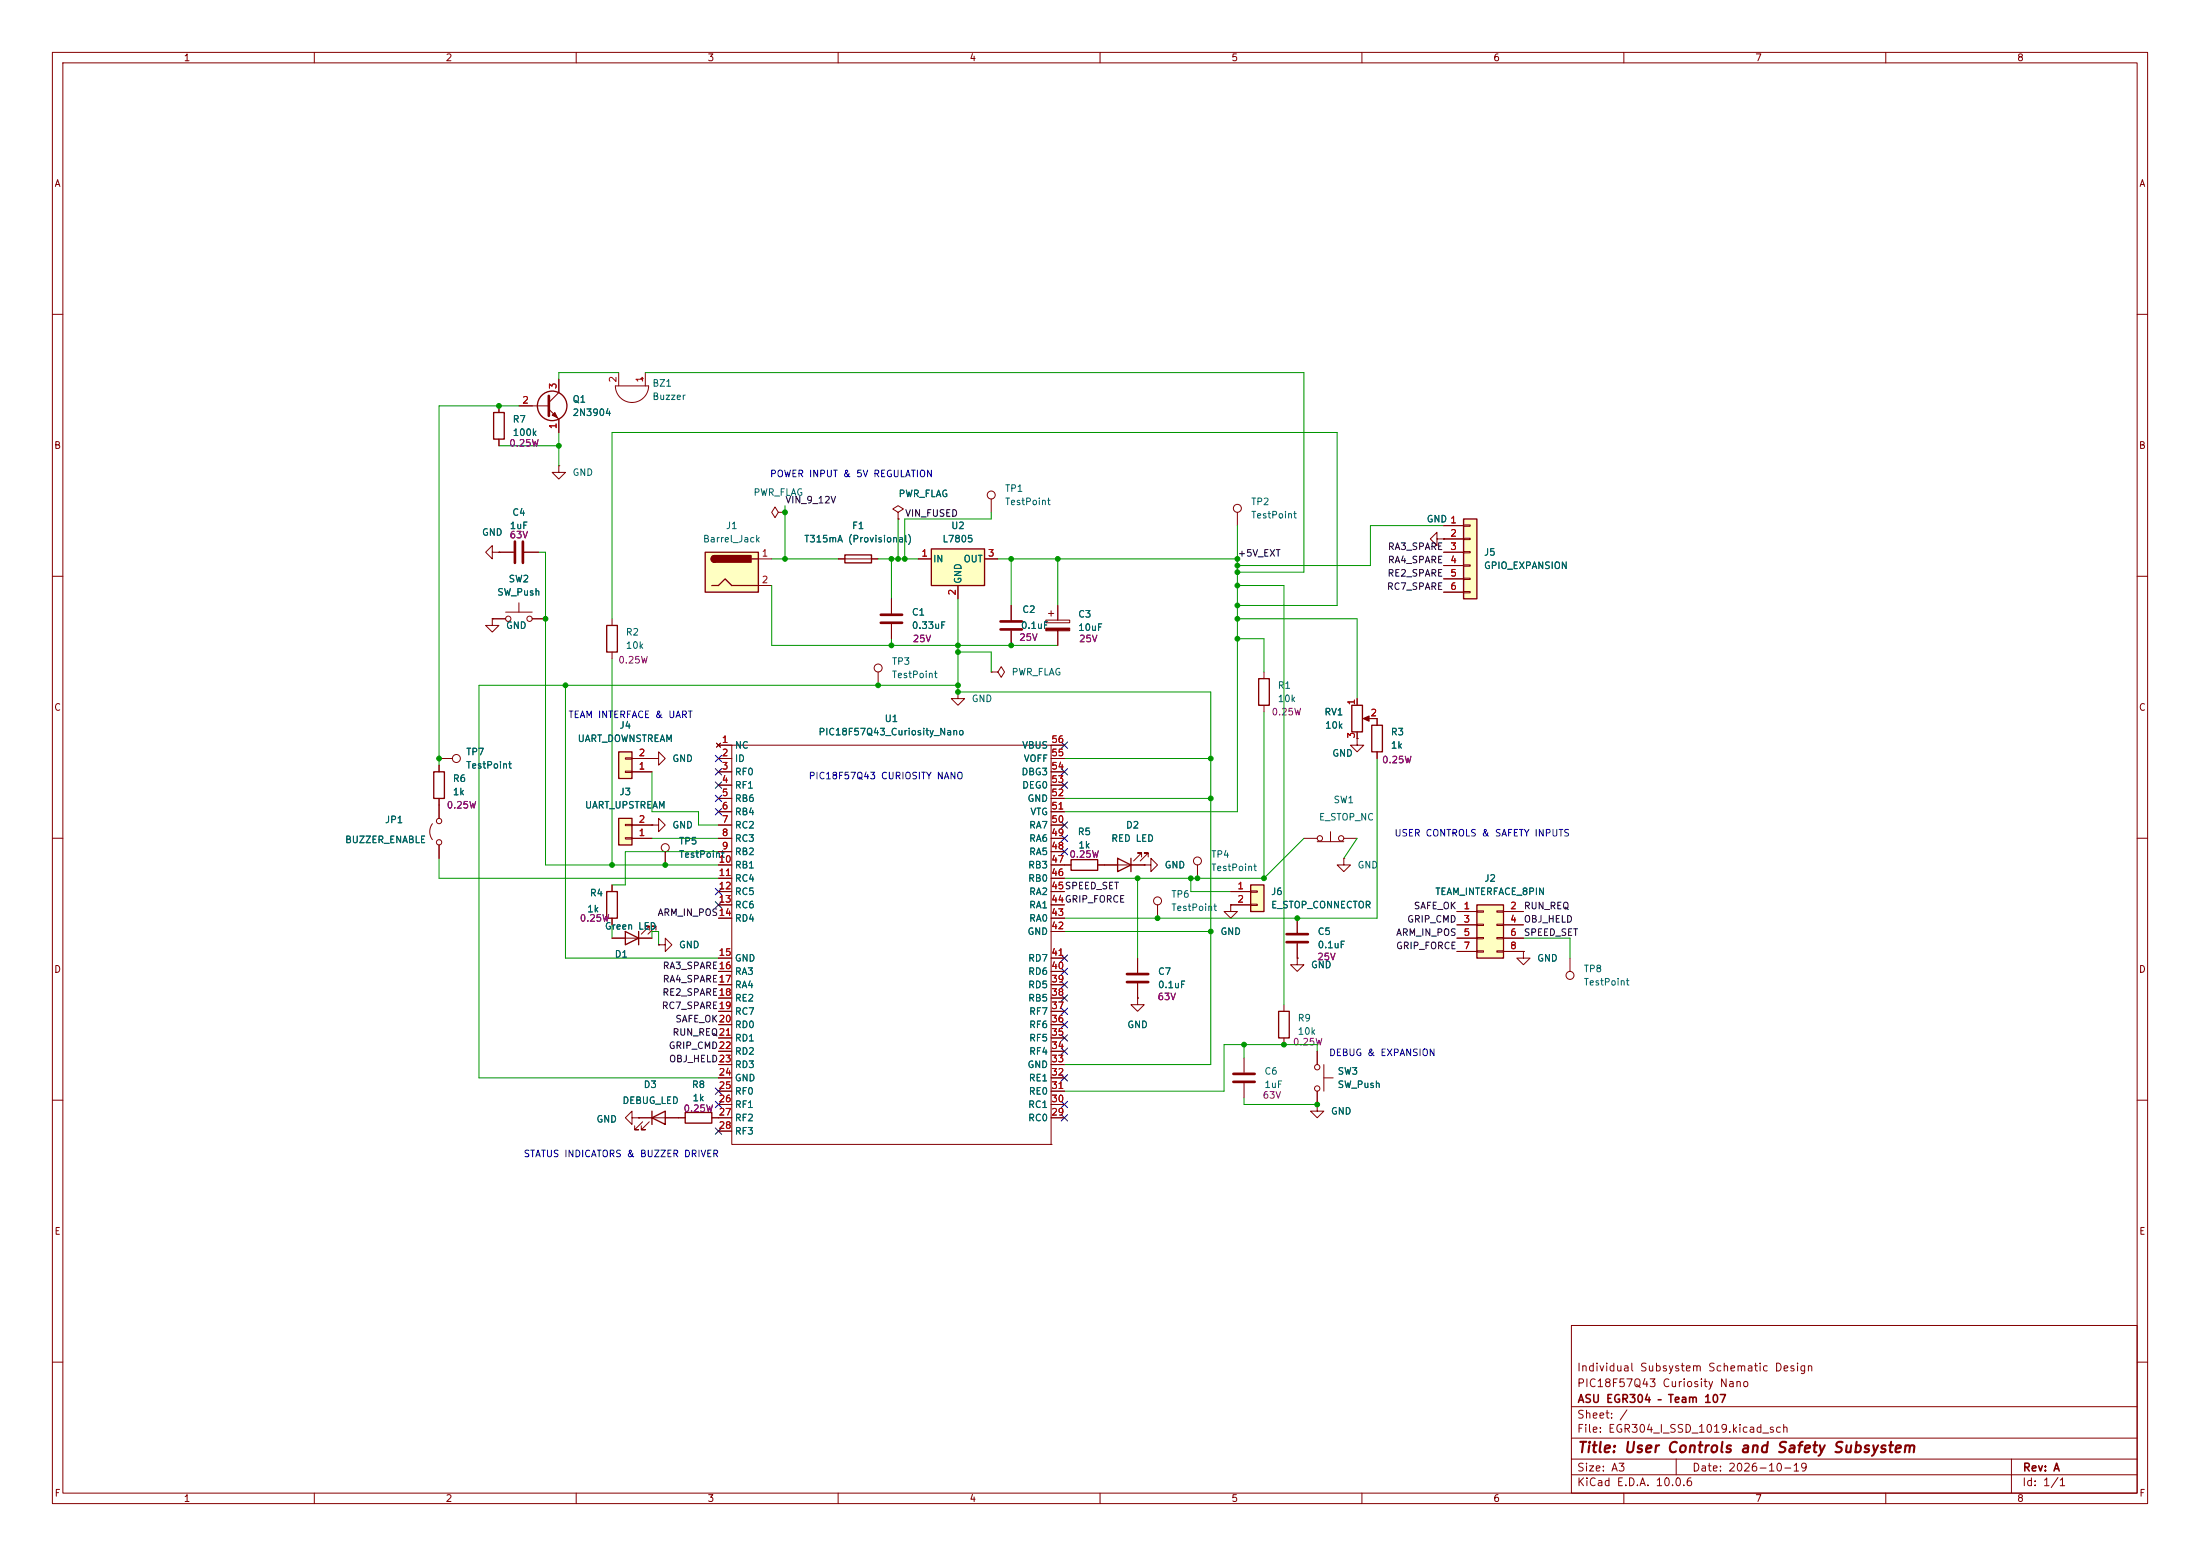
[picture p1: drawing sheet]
<svg xmlns="http://www.w3.org/2000/svg" width="420mm" height="297mm" viewBox="0 0 420 297" stroke-linecap="round" stroke-linejoin="round" font-family="sans-serif">
<g fill="none" stroke="#840000" stroke-width=".19">
<path d="M10 10h400v277h-400zM12 12h396v273h-396zM60 10v2M110 10v2M160 10v2M210 10v2M260 10v2M310 10v2M360 10v2M10 60h2M95.2 77.5v1.2M99.1 77.5h5.7"/>
<path d="M104.8 78.1l1.9 1.9v2.6M106.7 72.4v2.5l-1.9 1.9M117.5 73.7h6.3a3.2 3.2 0 0 1-3.2 3.1 3.2 3.2 0 0 1-3.1-3.1zM118.1 71.1v2.6M122.3 72.3h.5M122.6 72v.5M123.2 71.1v2.6M408 60h2M95.2 83.8v1.3M106.7 88.9v1.3h1.2l-1.2 1.2-1.3-1.2h1.3M106.7 88.9h.1M171.4 97.8l1.1-.6-1.1-.7-1 .7 1 .6v1.3"/>
<path d="M171.4 99.1h.1M189.2 95.3v2.5M236.2 97.8v2.5M10 110h2M94 105.4v-1.3l-1.3 1.3 1.3 1.3v-1.3h1.2M94 118.1v1.3h1.2l-1.2 1.3-1.3-1.3h1.3M94 118.1h.1M94 118.1h2.5M95.2 105.4h.1M96.5 116.8h5.1M99.1 115.1v1.7M101.6 118.1h2.5"/>
<path d="M160 106.7h7.6M170.2 114.3v2.8M170.2 119.1v2.8M193 115.6v2.8M408 110h2M167.6 128.3v2.5M182.9 132.1v1.3h1.2l-1.2 1.2-1.3-1.2h1.3M182.9 132.1h.1M193 120.4v2.8M241.3 128.3v1.2M241.3 134.6v1.3M259.1 133.4v1.2"/>
<path d="M259.1 139.7v1.3M260.6 137.2h2.3v1.2M10 160h2M82.5 157.2a2.54 2.54 0 0 0 0 3.1M83.8 144.8h2.6M83.8 146.1v1.2M83.8 152.4v3.8M124.5 157.5h1.2v-1.3l1.3 1.3-1.3 1.3v-1.3M124.5 157.5h.1M136.8 141.9l.7 .7M137.2 142.2h2.5M137.2 144.8h2.5"/>
<path d="M137.2 147.3h2.5M137.2 149.9h2.5M137.2 152.4h2.5M137.2 154.9h2.5M137.2 157.5h2.5M137.5 141.9l-.7 .7M139.7 142.2h61v76.2h-61zM200.7 142.2h2.5M200.7 144.8h2.5M200.7 147.3h2.5M200.7 149.9h2.5M200.7 152.4h2.5"/>
<path d="M200.7 154.9h2.5M200.7 157.5h2.5M259.1 141v1.2h1.2l-1.2 1.3-1.3-1.3h1.3M259.1 141h.1M262.9 143.5v1.3M408 160h2M83.8 161.3v2.5M116.8 179.1h7.7M124 177.5v-.7h-.8h.8l-1.6 1.5M125.2 177.5v-.7h-.7h.7l-1.5 1.5M137.2 160h2.5M137.2 162.6h2.5"/>
<path d="M137.2 165.1h2.5M137.2 167.6h2.5M137.2 170.2h2.5M137.2 172.7h2.5M137.2 175.3h2.5M200.7 160h2.5M200.7 162.6h2.5M200.7 165.1h2.5M200.7 167.6h2.5M200.7 170.2h2.5M200.7 172.7h2.5M200.7 175.3h2.5"/>
<path d="M200.7 177.8h2.5M234.9 172.7v1.3h1.3l-1.3 1.3-1.2-1.3h1.2M234.9 172.7h.1M125.7 180.3h1.3v-1.2l1.3 1.2-1.3 1.3v-1.3M125.7 180.3h.1M137.2 182.9h2.5M137.2 185.4h2.5M137.2 188h2.5M137.2 190.5h2.5M137.2 193h2.5M137.2 195.6h2.5M137.2 198.1h2.5"/>
<path d="M200.7 182.9h2.5M200.7 185.4h2.5M200.7 188h2.5M200.7 190.5h2.5M200.7 193h2.5M200.7 195.6h2.5M200.7 198.1h2.5M299.7 182.9v2.5M10 210h2M120.6 213.4v-1.3l-1.2 1.3 1.2 1.2v-1.2h1.3M121.9 213.4h.1M137.2 200.7h2.5"/>
<path d="M137.2 203.2h2.5M137.2 205.7h2.5M137.2 208.3h2.5M137.2 210.8h2.5M137.2 213.4h2.5M137.2 215.9h2.5M200.7 218.4h.1M200.7 200.7h2.5M200.7 203.2h2.5M200.7 205.7h2.5M200.7 208.3h2.5M200.7 210.8h2.5"/>
<path d="M200.7 213.4h2.5M408 210h2M300 253h108v32h-108zM10 260h2M300 278.5h108M300 274.5h108M300 268.5h108M320 278.5v3M384 278.5v6.5M408 260h2M60 285v2M110 285v2"/>
<path d="M160 285v2M210 285v2M260 285v2M300 281.5h108M310 285v2M360 285v2"/>
<circle cx="189.2" cy="94.5" r=".76"/>
<circle cx="236.2" cy="97" r=".76"/>
<circle cx="97" cy="118.1" r=".51"/>
<circle cx="101.1" cy="118.1" r=".51"/>
<circle cx="167.6" cy="127.5" r=".76"/>
<circle cx="83.8" cy="156.7" r=".51"/>
<circle cx="87.1" cy="144.8" r=".76"/>
<circle cx="83.8" cy="160.8" r=".51"/>
<circle cx="299.7" cy="186.2" r=".76"/>
</g>
<g fill="none" stroke="#840000" stroke-width=".25">
<path d="M94.2 78.7h2.1v5.1h-2.1zM161.3 105.9h5.1v1.5h-5.1zM240.3 129.5h2v5.1h-2zM258.1 134.6h2v5.1h-2zM261.9 138.4h2v5.1h-2zM82.8 147.3h2v5.1h-2zM119.4 177.8l2.5 1.3-2.5 1.2zM121.9 177.8v2.5"/>
<circle cx="105.4" cy="77.5" r="2.82"/>
</g>
<path d="M104.8 75.6v3.8M168.1 117.3h4.1M168.1 118.9h4.1M191 118.6h4.1M191 120.1h4.1" fill="none" stroke="#840000" stroke-width=".51"/>
<g fill="#840000" stroke="#840000" stroke-width=".19">
<path d="M260.2 137.2l1.2-.5v1z"/>
<path d="M105.9 78.7l.5 1.1-1-.6z"/>
</g>
<path d="M118.1 156.2h2.5v5.1h-2.5z" fill="#ffffc2"/>
<path d="M118.1 156.2h2.5v5.1h-2.5z" fill="none" stroke="#840000" stroke-width=".25"/>
<path d="M119.4 159.9h1.2v.2h-1.2zM119.4 157.4h1.2v.2h-1.2zM120.6 157.5h3.9M120.6 160h3.9" fill="none" stroke="#840000" stroke-width=".19"/>
<path d="M118.1 143.5h2.5v5.1h-2.5z" fill="#ffffc2"/>
<path d="M118.1 143.5h2.5v5.1h-2.5z" fill="none" stroke="#840000" stroke-width=".25"/>
<path d="M95.2 105.4h2.8M100.1 105.4h2.8M119.4 147.2h1.2v.2h-1.2zM119.4 144.7h1.2v.2h-1.2zM120.6 147.3h3.9M120.6 144.8h3.9" fill="none" stroke="#840000" stroke-width=".19"/>
<path d="M98.3 103.4v4M99.8 103.4v4" fill="none" stroke="#840000" stroke-width=".51"/>
<path d="M177.8 104.8h10.2v7h-10.2z" fill="#ffffc2"/>
<path d="M115.8 119.4h2.1v5.1h-2.1zM177.8 104.8h10.2v7h-10.2zM204.5 164.1h5v2h-5zM213.4 163.8l2.5 1.3-2.5 1.3zM215.9 163.8v2.6" fill="none" stroke="#840000" stroke-width=".25"/>
<g fill="none" stroke="#840000" stroke-width=".19">
<path d="M148.6 97.8l-.6-1-.7 1 .7 1 .6-1h1.3M149.9 97.8h.1M116.8 118.1v1.3M175.3 106.7h2.5M182.9 111.8v2.5M188 106.7h2.5M116.8 124.5v1.2M124.5 144.8h1.2v-1.3l1.3 1.3-1.3 1.3v-1.3M124.5 144.8h.1M203.2 165.1h1.3M209.5 165.1h8.9M217.9 163.6v-.8h-.7h.7l-1.5 1.5"/>
<path d="M218.4 165.1h1.3v-1.3l1.3 1.3-1.3 1.3v-1.3M218.4 165.1h.1M219.2 163.6v-.8h-.8h.8l-1.5 1.5M221 172.7v2.6M228.6 165.1v2.5"/>
<circle cx="221" cy="172" r=".76"/>
<circle cx="228.6" cy="164.3" r=".76"/>
</g>
<path d="M134.6 105.4h10.2v7.6h-10.2z" fill="#ffffc2"/>
<path d="M134.6 105.4h10.2v7.6h-10.2zM135.9 111.8h1.3l1.2-1.3 1.3 1.3h5.1M136.4 106a.64 .64 0 0 0-.6 .7 .64 .64 0 0 0 .6 .6M143.5 106.7h1.3M115.8 170.2h2.1v5.1h-2.1zM244.1 193h2v5.1h-2zM124.5 213.4l2.5-1.3v2.5zM124.5 212.1v2.5M130.8 212.3h5.1v2.1h-5.1z" fill="none" stroke="#840000" stroke-width=".25"/>
<g fill="#840000" stroke="#840000" stroke-width=".25">
<path d="M135.9 106.2l.5-.2v1.3a.63 .63 0 0 1-.6-.4 .63 .63 0 0 1 .1-.7z"/>
<path d="M136.4 106h7v1.3h-7z"/>
</g>
<g fill="none" stroke="#840000" stroke-width=".19">
<path d="M144.8 106.7h2.5M144.8 111.8h2.5M199.6 118.4h4.6v.5h-4.6zM200.2 117.1h1M200.7 116.6v1M201.9 115.6v2.8M189.2 128.3h1.3l.6-1 .7 1-.7 1-.6-1M189.2 128.3h.1M201.9 120.4v2.8M116.8 168.9v1.3M116.8 175.3v1.2M127 162.6v2.5"/>
<path d="M217.2 190.5v1.3h1.2l-1.2 1.2-1.3-1.2h1.3M217.2 190.5h.1M217.2 182.9v2.8M217.2 187.7v2.8M245.1 191.8v1.2M245.1 198.1v1.3M247.6 182.9v1.3h1.3l-1.3 1.2-1.2-1.2h1.2M247.6 182.9h.1M121.9 213.4h8.9M122.7 214.1l-1.5 1.5h.7h-.7v-.7M124 214.1l-1.6 1.5h.8h-.8v-.7M135.9 213.4h1.3"/>
<path d="M237.5 201.9v2.8M237.5 206.8v2.8M251.5 210.8v1.3h1.2l-1.2 1.3-1.3-1.3h1.3M251.5 210.8h.1M251.5 200.7v2.5M251.5 208.3v2.5M252.7 205.7h1.8M252.7 203.2v5.1"/>
<circle cx="127" cy="161.8" r=".76"/>
<circle cx="251.5" cy="207.8" r=".51"/>
<circle cx="251.5" cy="203.7" r=".51"/>
</g>
<path d="M199.6 119.9h4.6v.5h-4.6z" fill="#840000" stroke="#840000" stroke-width=".19"/>
<path d="M215.1 185.9h4.1M215.1 187.5h4.1M235.5 205h4M235.5 206.5h4" fill="none" stroke="#840000" stroke-width=".51"/>
<path d="M281.9 172.7h5.1v10.2h-5.1z" fill="#ffffc2"/>
<path d="M281.9 172.7h5.1v10.2h-5.1z" fill="none" stroke="#840000" stroke-width=".25"/>
<g fill="none" stroke="#840000" stroke-width=".19">
<path d="M278.1 174h3.8M278.1 176.5h3.8M278.1 179.1h3.8M281.9 173.9h1.3v.2h-1.3zM281.9 176.4h1.3v.3h-1.3zM281.9 178.9h1.3v.3h-1.3zM285.7 173.9h1.3v.2h-1.3zM285.7 176.4h1.3v.3h-1.3zM285.7 178.9h1.3v.3h-1.3zM287 174h3.8M287 176.5h3.8M287 179.1h3.8"/>
<path d="M278.1 181.6h3.8M281.9 181.5h1.3v.2h-1.3zM285.7 181.5h1.3v.2h-1.3zM287 181.6h3.8"/>
</g>
<path d="M279.4 99.1h2.5v15.2h-2.5z" fill="#ffffc2"/>
<path d="M279.4 99.1h2.5v15.2h-2.5z" fill="none" stroke="#840000" stroke-width=".25"/>
<g fill="none" stroke="#840000" stroke-width=".19">
<path d="M274.3 102.9v-1.3l-1.3 1.3 1.3 1.2v-1.2h1.3M275.6 102.9h.1M275.6 100.3h3.8M275.6 102.9h3.8M275.6 105.4h3.8M275.6 108h3.8M275.6 110.5h3.8M275.6 113h3.8M279.4 100.2h1.3v.3h-1.3zM279.4 102.7h1.3v.3h-1.3zM279.4 105.3h1.3v.2h-1.3zM279.4 107.8h1.3v.3h-1.3z"/>
<path d="M279.4 110.4h1.3v.2h-1.3zM279.4 112.9h1.3v.3h-1.3zM254 158.8v1.9M248.9 160h2.6M251.5 160.7h5M256.5 163.8v1.3h1.3l-1.3 1.3-1.2-1.3h1.2M256.5 163.8h.1M256.5 160h2.6"/>
<circle cx="252" cy="160" r=".51"/>
<circle cx="256" cy="160" r=".51"/>
</g>
<path d="M238.8 168.9h2.5v5.1h-2.5z" fill="#ffffc2"/>
<path d="M238.8 168.9h2.5v5.1h-2.5z" fill="none" stroke="#840000" stroke-width=".25"/>
<g fill="none" stroke="#840000" stroke-width=".19">
<path d="M95.2 77.5v1.2M99.1 77.5h2.5M106.7 72.4v2.5M95.2 83.8v1.3M106.7 80v2.6M171.4 99.1h.1M94 118.1h.1M94 118.1h2.5M95.2 105.4h.1M95.2 105.4h2.8M100.1 105.4h2.8M101.6 118.1h2.5"/>
<path d="M160 106.7h1.3M166.4 106.7h1.2M170.2 114.3v2.8M170.2 119.1v2.8M175.3 106.7h2.5M182.9 111.8v2.5M188 106.7h2.5M193 115.6v2.8M201.9 115.6v2.8M275.6 102.9h.1M275.6 105.4h3.8M275.6 100.3h3.8"/>
<path d="M275.6 102.9h3.8M275.6 108h3.8M275.6 110.5h3.8M275.6 113h3.8M193 120.4v2.8M201.9 120.4v2.8M259.1 133.4v1.2M259.1 139.7v1.3M261.6 137.2h1.3v1.2M83.8 144.8h2.6M83.8 146.1v1.2M83.8 152.4v3.8"/>
<path d="M120.6 144.8h3.9M120.6 157.5h3.9M120.6 147.3h3.9M124.5 157.5h.1M124.5 144.8h.1M136.8 141.9l.7 .7M137.2 144.8h2.5M137.2 157.5h2.5M137.2 147.3h2.5M137.2 142.2h2.5M137.2 149.9h2.5M137.2 152.4h2.5"/>
<path d="M137.2 154.9h2.5M137.5 141.9l-.7 .7M200.7 144.8h2.5M200.7 157.5h2.5M200.7 147.3h2.5M200.7 142.2h2.5M200.7 149.9h2.5M200.7 152.4h2.5M200.7 154.9h2.5M259.1 141h.1M262.9 143.5v1.3M83.8 161.3v2.5"/>
<path d="M116.8 168.9v1.3M116.8 175.3v1.2M116.8 179.1h2.6M120.6 160h3.9M121.9 179.1h2.6M127 162.6v2.5M137.2 170.2h2.5M137.2 172.7h2.5M137.2 160h2.5M137.2 162.6h2.5M137.2 165.1h2.5M137.2 167.6h2.5"/>
<path d="M137.2 175.3h2.5M200.7 170.2h2.5M200.7 172.7h2.5M200.7 160h2.5M200.7 162.6h2.5M200.7 165.1h3.8M200.7 167.6h2.5M200.7 175.3h2.5M200.7 177.8h2.5M209.5 165.1h3.9M215.9 165.1h2.5M218.4 165.1h.1"/>
<path d="M234.9 172.7h.1M234.9 170.2h3.9M234.9 172.7h3.9M238.8 170.1h1.2v.2h-1.2zM238.8 172.6h1.2v.2h-1.2zM247.6 175.3v2.8M278.1 179.1h3.8M278.1 174h3.8M278.1 176.5h3.8M287 179.1h3.8M287 174h3.8M287 176.5h3.8"/>
<path d="M125.7 180.3h.1M137.2 182.9h2.5M137.2 185.4h2.5M137.2 188h2.5M137.2 190.5h2.5M137.2 193h2.5M137.2 195.6h2.5M137.2 198.1h2.5M200.7 182.9h2.5M200.7 185.4h2.5M200.7 188h2.5M200.7 190.5h2.5"/>
<path d="M200.7 193h2.5M200.7 195.6h2.5M200.7 198.1h2.5M217.2 190.5h.1M217.2 182.9v2.8M217.2 187.7v2.8M247.6 182.9h.1M247.6 180.1v2.8M278.1 181.6h3.8M287 181.6h3.8M290.8 181.6v1.3h1.3l-1.3 1.3-1.2-1.3h1.2M290.8 181.6h.1"/>
<path d="M121.9 213.4h.1M121.9 213.4h2.6M127 213.4h3.8M135.9 213.4h3.8M137.2 200.7h2.5M137.2 203.2h2.5M137.2 205.7h2.5M137.2 208.3h2.5M137.2 210.8h2.5M137.2 215.9h2.5M200.7 200.7h2.5M200.7 203.2h2.5"/>
<path d="M200.7 205.7h2.5M200.7 208.3h2.5M200.7 210.8h2.5M200.7 213.4h2.5M251.5 210.8h.1M251.5 200.7v2.5M251.5 208.3v2.5"/>
</g>
<path d="M245.6 178.3h4.1M245.6 179.8h4.1" fill="none" stroke="#840000" stroke-width=".51"/>
<g fill="none" stroke="#009600" stroke-width=".19">
<path d="M99.1 77.5h-15.3v68.6M118.1 71.1h-11.4v1.3M123.2 71.1h125.7v38.1h-12.7M95.2 85.1h11.5M106.7 82.6v6.3M149.9 96.5v10.2M171.4 99.1v7.6M189.2 97.8v1.3h-16.5v7.6M102.9 105.4h1.2v59.7h33.1M147.3 111.8v11.4h54.6M147.3 106.7h12.7M167.6 106.7h7.7"/>
<path d="M170.2 106.7v7.6M182.9 114.3v17.8h48.2v71.1h-27.9M190.5 106.7h45.7M193 106.7v8.9M201.9 106.7v8.9M236.2 115.6h19.1v-33h-138.5v35.5M236.2 100.3v54.6h-33M236.2 111.8h8.9v80M236.2 118.1h22.9v15.3M275.6 100.3h-14v7.7h-25.4M107.9 130.8v52.1h29.3M116.8 125.7v39.4"/>
<path d="M170.2 121.9v1.3M182.9 130.8h-91.5v74.9h45.8M182.9 124.5h6.3v3.8M236.2 121.9h5.1v6.4M241.3 135.9v31.7M124.5 147.3v7.6h8.8v2.6h3.9M203.2 144.8h27.9M203.2 152.4h27.9M262.9 144.8v30.5h-59.7M83.8 163.8v3.8h53.4M116.8 176.5v2.6M124.5 179.1v-1.3h1.2v2.5"/>
<path d="M124.5 160h12.7M137.2 162.6h-17.8v6.3h-2.6M203.2 177.8h27.9M203.2 167.6h38.1M217.2 167.6v15.3M227.3 167.6v2.6h7.6M248.9 160l-7.6 7.6M259.1 160l-2.6 3.8M290.8 179.1h8.9v3.8M237.5 199.4v2.5M237.5 209.6v1.2h14M251.5 200.7v-1.3h-17.8v8.9h-30.5"/>
</g>
<g fill="none" stroke="#000084" stroke-width=".19">
<path d="M136.6 154.3l1.2 1.2M136.6 144.2l1.2 1.2M136.6 149.3l1.2 1.2M136.6 146.7l1.2 1.2M136.6 151.8l1.2 1.2M137.8 154.3l-1.2 1.2M137.8 144.2l-1.2 1.2M137.8 149.3l-1.2 1.2M137.8 146.7l-1.2 1.2M137.8 151.8l-1.2 1.2M202.6 159.4l1.2 1.2M202.6 149.3l1.2 1.2"/>
<path d="M202.6 156.9l1.2 1.2M202.6 146.7l1.2 1.2M202.6 141.6l1.2 1.2M203.8 159.4l-1.2 1.2M203.8 149.3l-1.2 1.2M203.8 156.9l-1.2 1.2M203.8 146.7l-1.2 1.2M203.8 141.6l-1.2 1.2M136.6 172.1l1.2 1.2M136.6 169.6l1.2 1.2M137.8 172.1l-1.2 1.2M137.8 169.6l-1.2 1.2"/>
<path d="M202.6 162l1.2 1.2M203.8 162l-1.2 1.2M202.6 197.5l1.2 1.2M202.6 187.4l1.2 1.2M202.6 184.8l1.2 1.2M202.6 189.9l1.2 1.2M202.6 182.3l1.2 1.2M202.6 192.4l1.2 1.2M202.6 195l1.2 1.2M203.8 197.5l-1.2 1.2M203.8 187.4l-1.2 1.2M203.8 184.8l-1.2 1.2"/>
<path d="M203.8 189.9l-1.2 1.2M203.8 182.3l-1.2 1.2M203.8 192.4l-1.2 1.2M203.8 195l-1.2 1.2M136.6 210.2l1.2 1.2M136.6 215.3l1.2 1.2M136.6 207.7l1.2 1.2M137.8 215.3l-1.2 1.2M137.8 207.7l-1.2 1.2M137.8 210.2l-1.2 1.2M202.6 205.1l1.2 1.2M202.6 210.2l1.2 1.2"/>
<path d="M202.6 200.1l1.2 1.2M202.6 212.8l1.2 1.2M203.8 205.1l-1.2 1.2M203.8 210.2l-1.2 1.2M203.8 200.1l-1.2 1.2M203.8 212.8l-1.2 1.2"/>
</g>
<g fill="#009600" stroke="#009600" stroke-width=".19">
<circle cx="236.2" cy="111.8" r=".46"/>
<circle cx="236.2" cy="115.6" r=".46"/>
<circle cx="170.2" cy="106.7" r=".46"/>
<circle cx="170.2" cy="123.2" r=".46"/>
<circle cx="236.2" cy="118.1" r=".46"/>
<circle cx="171.4" cy="106.7" r=".46"/>
<circle cx="172.7" cy="106.7" r=".46"/>
<circle cx="116.8" cy="165.1" r=".46"/>
<circle cx="83.8" cy="144.8" r=".46"/>
<circle cx="127" cy="165.1" r=".46"/>
<circle cx="104.1" cy="118.1" r=".46"/>
<circle cx="106.7" cy="85.1" r=".46"/>
<circle cx="95.2" cy="77.5" r=".46"/>
<circle cx="167.6" cy="130.8" r=".46"/>
<circle cx="107.9" cy="130.8" r=".46"/>
<circle cx="149.9" cy="97.8" r=".46"/>
<circle cx="149.9" cy="106.7" r=".46"/>
<circle cx="201.9" cy="106.7" r=".46"/>
<circle cx="193" cy="106.7" r=".46"/>
<circle cx="182.9" cy="132.1" r=".46"/>
<circle cx="182.9" cy="130.8" r=".46"/>
<circle cx="231.1" cy="144.8" r=".46"/>
<circle cx="182.9" cy="124.5" r=".46"/>
<circle cx="193" cy="123.2" r=".46"/>
<circle cx="182.9" cy="123.2" r=".46"/>
<circle cx="237.5" cy="199.4" r=".46"/>
<circle cx="251.5" cy="210.8" r=".46"/>
<circle cx="245.1" cy="199.4" r=".46"/>
<circle cx="241.3" cy="167.6" r=".46"/>
<circle cx="247.6" cy="175.3" r=".46"/>
<circle cx="236.2" cy="121.9" r=".46"/>
<circle cx="236.2" cy="109.2" r=".46"/>
<circle cx="236.2" cy="106.7" r=".46"/>
<circle cx="236.2" cy="108" r=".46"/>
<circle cx="231.1" cy="177.8" r=".46"/>
<circle cx="228.6" cy="167.6" r=".46"/>
<circle cx="231.1" cy="152.4" r=".46"/>
<circle cx="217.2" cy="167.6" r=".46"/>
<circle cx="221" cy="175.3" r=".46"/>
<circle cx="227.3" cy="167.6" r=".46"/>
</g>
<text font-size="2" fill="#840000" x="301" y="277.8">Title: User Controls and Safety Subsystem</text>
<g font-size="1.5" fill="#840000">
<text x="300.9" y="262.1">Individual Subsystem Schematic Design</text>
<text x="300.9" y="265.1">PIC18F57Q43 Curiosity Nano</text>
<text x="301" y="268.1">ASU EGR304 – Team 107</text>
<text x="300.9" y="273.8">File: EGR304_I_SSD_1019.kicad_sch</text>
<text x="300.9" y="271.1">Sheet: /</text>
<text x="300.9" y="281.2">Size: A3</text>
<text x="322.9" y="281.2">Date: 2026-10-19</text>
<text x="386" y="281.2">Rev: A</text>
<text x="300.9" y="284">KiCad E.D.A. 10.0.6</text>
<text x="385.9" y="284">Id: 1/1</text>
</g>
<g font-size="1.3" fill="#840000">
<text x="35" y="12">1</text>
<text x="85" y="12">2</text>
<text x="135" y="12">3</text>
<text x="185" y="12">4</text>
<text x="235" y="12">5</text>
<text x="285" y="12">6</text>
<text x="335" y="12">7</text>
<text x="385" y="12">8</text>
<text x="10.3" y="36">A</text>
<text x="408.3" y="36">A</text>
<text x="10.2" y="86">B</text>
<text x="408.2" y="86">B</text>
<text x="10.2" y="136">C</text>
<text x="408.2" y="136">C</text>
<text x="10.2" y="186">D</text>
<text x="408.2" y="186">D</text>
<text x="10.3" y="236">E</text>
<text x="408.3" y="236">E</text>
<text x="10.3" y="286">F</text>
<text x="35" y="287">1</text>
<text x="85" y="287">2</text>
<text x="135" y="287">3</text>
<text x="185" y="287">4</text>
<text x="235" y="287">5</text>
<text x="285" y="287">6</text>
<text x="335" y="287">7</text>
<text x="385" y="287">8</text>
<text x="408.3" y="286">F</text>
</g>
<g font-size="1.3" fill="#a90000">
<text x="99.6" y="77.3">2</text>
<text x="106.5" y="74.4" transform="rotate(-90 106.5 74.4)">3</text>
<text x="118" y="73.1" transform="rotate(-90 118 73.1)">2</text>
<text x="123.1" y="73.1" transform="rotate(-90 123.1 73.1)">1</text>
<text x="106.5" y="82" transform="rotate(-90 106.5 82)">1</text>
<text x="145.3" y="106.5">1</text>
<text x="175.8" y="106.5">1</text>
<text x="188.5" y="106.5">3</text>
<text x="276.8" y="102.7">2</text>
<text x="276.8" y="105.3">3</text>
<text x="276.8" y="107.8">4</text>
<text x="145.3" y="111.6">2</text>
<text x="182.7" y="113.8" transform="rotate(-90 182.7 113.8)">2</text>
<text x="276.8" y="110.4">5</text>
<text x="276.8" y="112.9">6</text>
<text x="258.9" y="134.7" transform="rotate(-90 258.9 134.7)">1</text>
<text x="261.5" y="137">2</text>
<text x="137.7" y="142.1">1</text>
<text x="200.6" y="142.1">56</text>
<text x="258.9" y="141.1" transform="rotate(-90 258.9 141.1)">3</text>
<text x="121.8" y="147.2">1</text>
<text x="121.8" y="144.6">2</text>
<text x="137.7" y="144.6">2</text>
<text x="137.7" y="147.2">3</text>
<text x="137.7" y="149.7">4</text>
<text x="200.6" y="149.7">53</text>
<text x="200.6" y="147.2">54</text>
<text x="200.6" y="144.6">55</text>
<text x="137.7" y="152.3">5</text>
<text x="137.7" y="154.8">6</text>
<text x="200.6" y="154.8">51</text>
<text x="200.6" y="152.3">52</text>
<text x="121.8" y="159.9">1</text>
<text x="121.8" y="157.3">2</text>
<text x="137.7" y="157.3">7</text>
<text x="137.7" y="159.9">8</text>
<text x="200.6" y="159.9">49</text>
<text x="200.6" y="157.3">50</text>
<text x="137.1" y="165">10</text>
<text x="137.1" y="167.5">11</text>
<text x="137.7" y="162.4">9</text>
<text x="200.6" y="167.5">46</text>
<text x="200.6" y="165">47</text>
<text x="200.6" y="162.4">48</text>
<text x="137.1" y="170">12</text>
<text x="137.1" y="172.6">13</text>
<text x="200.6" y="172.6">44GRIP_FORCE</text>
<text x="200.6" y="170">45SPEED_SET</text>
<text x="200.6" y="172.6">44</text>
<text x="200.6" y="170">45</text>
<text x="236.1" y="170">1</text>
<text x="236.1" y="172.6">2</text>
<text x="279.3" y="173.9">1</text>
<text x="288.2" y="173.9">2</text>
<text x="137.1" y="175.1">14</text>
<text x="200.6" y="177.7">42</text>
<text x="200.6" y="175.1">43</text>
<text x="279.3" y="176.4">3</text>
<text x="279.3" y="178.9">5</text>
<text x="288.2" y="176.4">4</text>
<text x="288.2" y="178.9">6</text>
<text x="137.1" y="182.7">15</text>
<text x="137.1" y="185.3">16</text>
<text x="200.6" y="185.3">40</text>
<text x="200.6" y="182.7">41</text>
<text x="279.3" y="181.5">7</text>
<text x="288.2" y="181.5">8</text>
<text x="137.1" y="187.8">17</text>
<text x="137.1" y="190.4">18</text>
<text x="200.6" y="190.4">38</text>
<text x="200.6" y="187.8">39</text>
<text x="137.1" y="192.9">19</text>
<text x="137.1" y="195.4">20</text>
<text x="137.1" y="198">21</text>
<text x="200.6" y="198">35</text>
<text x="200.6" y="195.4">36</text>
<text x="200.6" y="192.9">37</text>
<text x="137.1" y="200.5">22</text>
<text x="137.1" y="203.1">23</text>
<text x="200.6" y="203.1">33</text>
<text x="200.6" y="200.5">34</text>
<text x="137.1" y="205.6">24</text>
<text x="137.1" y="208.1">25</text>
<text x="200.6" y="208.1">31</text>
<text x="200.6" y="205.6">32</text>
<text x="137.1" y="210.7">26</text>
<text x="137.1" y="213.2">27</text>
<text x="137.1" y="215.8">28</text>
<text x="200.6" y="213.2">29</text>
<text x="200.6" y="210.7">30</text>
</g>
<g font-size="1.3" fill="#006464">
<text x="109.2" y="77.2">Q1</text>
<text x="124.4" y="74.1">BZ1</text>
<text x="124.4" y="76.6">Buzzer</text>
<text x="97.8" y="81">R7</text>
<text x="97.8" y="83.5">100k</text>
<text x="109.2" y="79.7">2N3904</text>
<text x="109.2" y="91.1">GND</text>
<text x="143.7" y="94.9">PWR_FLAG</text>
<text x="171.4" y="95.2">PWR_FLAG</text>
<text x="191.8" y="94.2">TP1</text>
<text x="97.2" y="101.3">1uF</text>
<text x="97.7" y="98.8">C4</text>
<text x="138.5" y="101.3">J1</text>
<text x="162.6" y="101.3">F1</text>
<text x="181.5" y="101.3">U2</text>
<text x="191.8" y="96.7">TestPoint</text>
<text x="238.7" y="96.7">TP2</text>
<text x="238.7" y="99.3">TestPoint</text>
<text x="272.3" y="100">GND 1</text>
<text x="91.9" y="102.6">GND</text>
<text x="134.1" y="103.8">Barrel_Jack</text>
<text x="153.4" y="103.8">T315mA (Provisional)</text>
<text x="178" y="107.6">IN</text>
<text x="179.8" y="103.8">L7805</text>
<text x="183.9" y="107.6">OUT</text>
<text x="283.2" y="106.4">J5</text>
<text x="94.8" y="114">SW_Push</text>
<text x="97" y="111.5">SW2</text>
<text x="183.8" y="111.5" transform="rotate(-90 183.8 111.5)">GND</text>
<text x="283.2" y="108.9">GPIO_EXPANSION</text>
<text x="174" y="117.8">C1</text>
<text x="195.1" y="117.3">C2</text>
<text x="205.7" y="118.2">C3</text>
<text x="96.5" y="120.3">GND</text>
<text x="119.4" y="121.6">R2</text>
<text x="119.4" y="124.2">10k</text>
<text x="174" y="120.3">0.33uF</text>
<text x="194.8" y="120.3">0.1uF</text>
<text x="205.7" y="120.7">10uF</text>
<text x="170.2" y="127.2">TP3</text>
<text x="170.2" y="129.7">TestPoint</text>
<text x="193" y="129.2">PWR_FLAG</text>
<text x="243.8" y="131.8">R1</text>
<text x="185.4" y="134.3">GND</text>
<text x="243.8" y="134.3">10k</text>
<text x="252.7" y="136.9">RV1</text>
<text x="110.2" y="141.9">UART_DOWNSTREAM</text>
<text x="118.2" y="139.4">J4</text>
<text x="140.2" y="143.2">NC</text>
<text x="156.1" y="140.7">PIC18F57Q43_Curiosity_Nano</text>
<text x="168.8" y="138.1">U1</text>
<text x="195" y="143.2">VBUS</text>
<text x="252.9" y="139.4">10k</text>
<text x="265.4" y="140.7">R3</text>
<text x="265.4" y="143.2">1k</text>
<text x="86.3" y="149.6">R6</text>
<text x="88.9" y="144.5">TP7</text>
<text x="88.9" y="147">TestPoint</text>
<text x="128.3" y="145.7">GND</text>
<text x="140.2" y="145.7">ID</text>
<text x="140.2" y="148.3">RF0</text>
<text x="194.9" y="148.3">DBG3</text>
<text x="195.3" y="145.7">VOFF</text>
<text x="254.2" y="144.7">GND</text>
<text x="86.3" y="152.1">1k</text>
<text x="111.6" y="154.6">UART_UPSTREAM</text>
<text x="118.2" y="152.1">J3</text>
<text x="140.2" y="150.8">RF1</text>
<text x="140.2" y="153.4">RB6</text>
<text x="140.2" y="155.9">RB4</text>
<text x="195" y="150.8">DEG0</text>
<text x="196.1" y="153.4">GND</text>
<text x="196.6" y="155.9">VTG</text>
<text x="254.5" y="153.6">SW1</text>
<text x="65.8" y="161.2">BUZZER_ENABLE</text>
<text x="73.4" y="157.4">JP1</text>
<text x="128.3" y="158.4">GND</text>
<text x="129.5" y="161.5">TP5</text>
<text x="140.2" y="158.4">RC2</text>
<text x="140.2" y="161">RC3</text>
<text x="196.4" y="161">RA6</text>
<text x="196.4" y="158.4">RA7</text>
<text x="205.6" y="159.7">R5</text>
<text x="212" y="161">RED LED</text>
<text x="214.9" y="158.4">D2</text>
<text x="251.7" y="156.9">E_STOP_NC</text>
<text x="129.5" y="164">TestPoint</text>
<text x="140.2" y="163.5">RB2</text>
<text x="140.2" y="166.1">RB1</text>
<text x="196.2" y="166.1">RB3</text>
<text x="196.4" y="163.5">RA5</text>
<text x="205.8" y="162.3">1k</text>
<text x="222.2" y="166.1">GND</text>
<text x="231.1" y="164">TP4</text>
<text x="231.1" y="166.6">TestPoint</text>
<text x="259.1" y="166.1">GND</text>
<text x="112.5" y="171.4">R4</text>
<text x="140.2" y="168.6">RC4</text>
<text x="140.2" y="171.1">RC5</text>
<text x="140.2" y="173.7">RC6</text>
<text x="196.2" y="168.6">RB0</text>
<text x="196.4" y="173.7">RA1</text>
<text x="196.4" y="171.1">RA2</text>
<text x="223.5" y="171.7">TP6</text>
<text x="242.6" y="171.1">J6</text>
<text x="242.6" y="173.7">E_STOP_CONNECTOR</text>
<text x="273.9" y="171.1">TEAM_INTERFACE_8PIN</text>
<text x="283.3" y="168.6">J2</text>
<text x="112" y="174.4">1k</text>
<text x="115.4" y="177.7">Green LED</text>
<text x="140.2" y="176.2">RD4</text>
<text x="196.1" y="178.8">GND</text>
<text x="196.4" y="176.2">RA0</text>
<text x="223.5" y="174.2">TestPoint</text>
<text x="232.9" y="178.8">GND</text>
<text x="251.4" y="178.8">C5</text>
<text x="117.3" y="183.1">D1</text>
<text x="129.5" y="181.3">GND</text>
<text x="140.2" y="183.8">GND</text>
<text x="196.2" y="183.8">RD7</text>
<text x="250.2" y="185.1">GND</text>
<text x="251.4" y="181.3">0.1uF</text>
<text x="293.4" y="183.8">GND</text>
<text x="302.2" y="185.9">TP8</text>
<text x="140.2" y="186.4">RA3</text>
<text x="140.2" y="188.9">RA4</text>
<text x="140.2" y="191.5">RE2</text>
<text x="196.2" y="191.5">RB5</text>
<text x="196.2" y="188.9">RD5</text>
<text x="196.2" y="186.4">RD6</text>
<text x="221" y="186.4">C7</text>
<text x="221" y="188.9">0.1uF</text>
<text x="302.2" y="188.4">TestPoint</text>
<text x="140.2" y="194">RC7</text>
<text x="140.2" y="196.5">RD0</text>
<text x="196.4" y="196.5">RF6</text>
<text x="196.4" y="194">RF7</text>
<text x="215.1" y="196.5">GND</text>
<text x="247.6" y="195.3">R9</text>
<text x="247.6" y="197.8">10k</text>
<text x="140.2" y="199.1">RD1</text>
<text x="140.2" y="201.6">RD2</text>
<text x="196.4" y="201.6">RF4</text>
<text x="196.4" y="199.1">RF5</text>
<text x="122.8" y="208">D3</text>
<text x="132" y="208">R8</text>
<text x="140.2" y="204.2">RD3</text>
<text x="140.2" y="206.7">GND</text>
<text x="140.2" y="209.2">RF0</text>
<text x="196.1" y="204.2">GND</text>
<text x="196.3" y="209.2">RE0</text>
<text x="196.3" y="206.7">RE1</text>
<text x="241.3" y="205.4">C6</text>
<text x="241.3" y="208">1uF</text>
<text x="255.3" y="205.4">SW3</text>
<text x="255.3" y="208">SW_Push</text>
<text x="113.8" y="214.6">GND</text>
<text x="118.7" y="211">DEBUG_LED</text>
<text x="132.1" y="210.5">1k</text>
<text x="140.2" y="211.8">RF1</text>
<text x="140.2" y="214.3">RF2</text>
<text x="196.2" y="214.3">RC0</text>
<text x="196.2" y="211.8">RC1</text>
<text x="254" y="213.1">GND</text>
<text x="140.2" y="216.9">RF3</text>
</g>
<g font-size="1.3" fill="#840084">
<text x="97.1" y="85.5">0.25W</text>
<text x="97.2" y="103.1">63V</text>
<text x="174.1" y="122.9">25V</text>
<text x="194.5" y="122.6">25V</text>
<text x="205.9" y="122.9">25V</text>
<text x="117.9" y="126.9">0.25W</text>
<text x="242.6" y="136.9">0.25W</text>
<text x="263.7" y="146">0.25W</text>
<text x="85.2" y="154.6">0.25W</text>
<text x="204" y="164">0.25W</text>
<text x="110.6" y="176.2">0.25W</text>
<text x="251.4" y="183.6">25V</text>
<text x="220.9" y="191.2">63V</text>
<text x="246.7" y="199.8">0.25W</text>
<text x="130.4" y="212.5">0.25W</text>
<text x="240.9" y="210">63V</text>
</g>
<g font-size="1.3" fill="#0000c2">
<text x="146.9" y="91.4">POWER INPUT &amp; 5V REGULATION</text>
<text x="108.4" y="137.4">TEAM INTERFACE &amp; UART</text>
<text x="154.3" y="149">PIC18F57Q43 CURIOSITY NANO</text>
<text x="266.1" y="160">USER CONTROLS &amp; SAFETY INPUTS</text>
<text x="253.6" y="201.9">DEBUG &amp; EXPANSION</text>
<text x="99.9" y="221.2">STATUS INDICATORS &amp; BUZZER DRIVER</text>
</g>
<g font-size="1.3" fill="#0f0f0f">
<text x="149.8" y="96.4">VIN_9_12V</text>
<text x="172.7" y="98.9">VIN_FUSED</text>
<text x="236.2" y="106.6">+5V_EXT</text>
<text x="264.8" y="105.3">RA3_SPARE</text>
<text x="264.8" y="107.8">RA4_SPARE</text>
<text x="264.7" y="112.9">RC7_SPARE</text>
<text x="264.8" y="110.4">RE2_SPARE</text>
<text x="269.8" y="173.9">SAFE_OK</text>
<text x="290.8" y="173.9">RUN_REQ</text>
<text x="125.4" y="175.1">ARM_IN_POS14</text>
<text x="266.4" y="178.9">ARM_IN_POS</text>
<text x="268.5" y="176.4">GRIP_CMD</text>
<text x="290.8" y="176.4">OBJ_HELD</text>
<text x="290.8" y="178.9">SPEED_SET</text>
<text x="126.4" y="185.3">RA3_SPARE16</text>
<text x="266.4" y="181.5">GRIP_FORCE</text>
<text x="126.3" y="190.4">RE2_SPARE18</text>
<text x="126.4" y="187.8">RA4_SPARE17</text>
<text x="126.2" y="192.9">RC7_SPARE19</text>
<text x="128.3" y="198">RUN_REQ21</text>
<text x="128.8" y="195.5">SAFE_OK20</text>
<text x="127.6" y="200.5">GRIP_CMD22</text>
<text x="127.6" y="203.1">OBJ_HELD23</text>
</g>
</svg>
